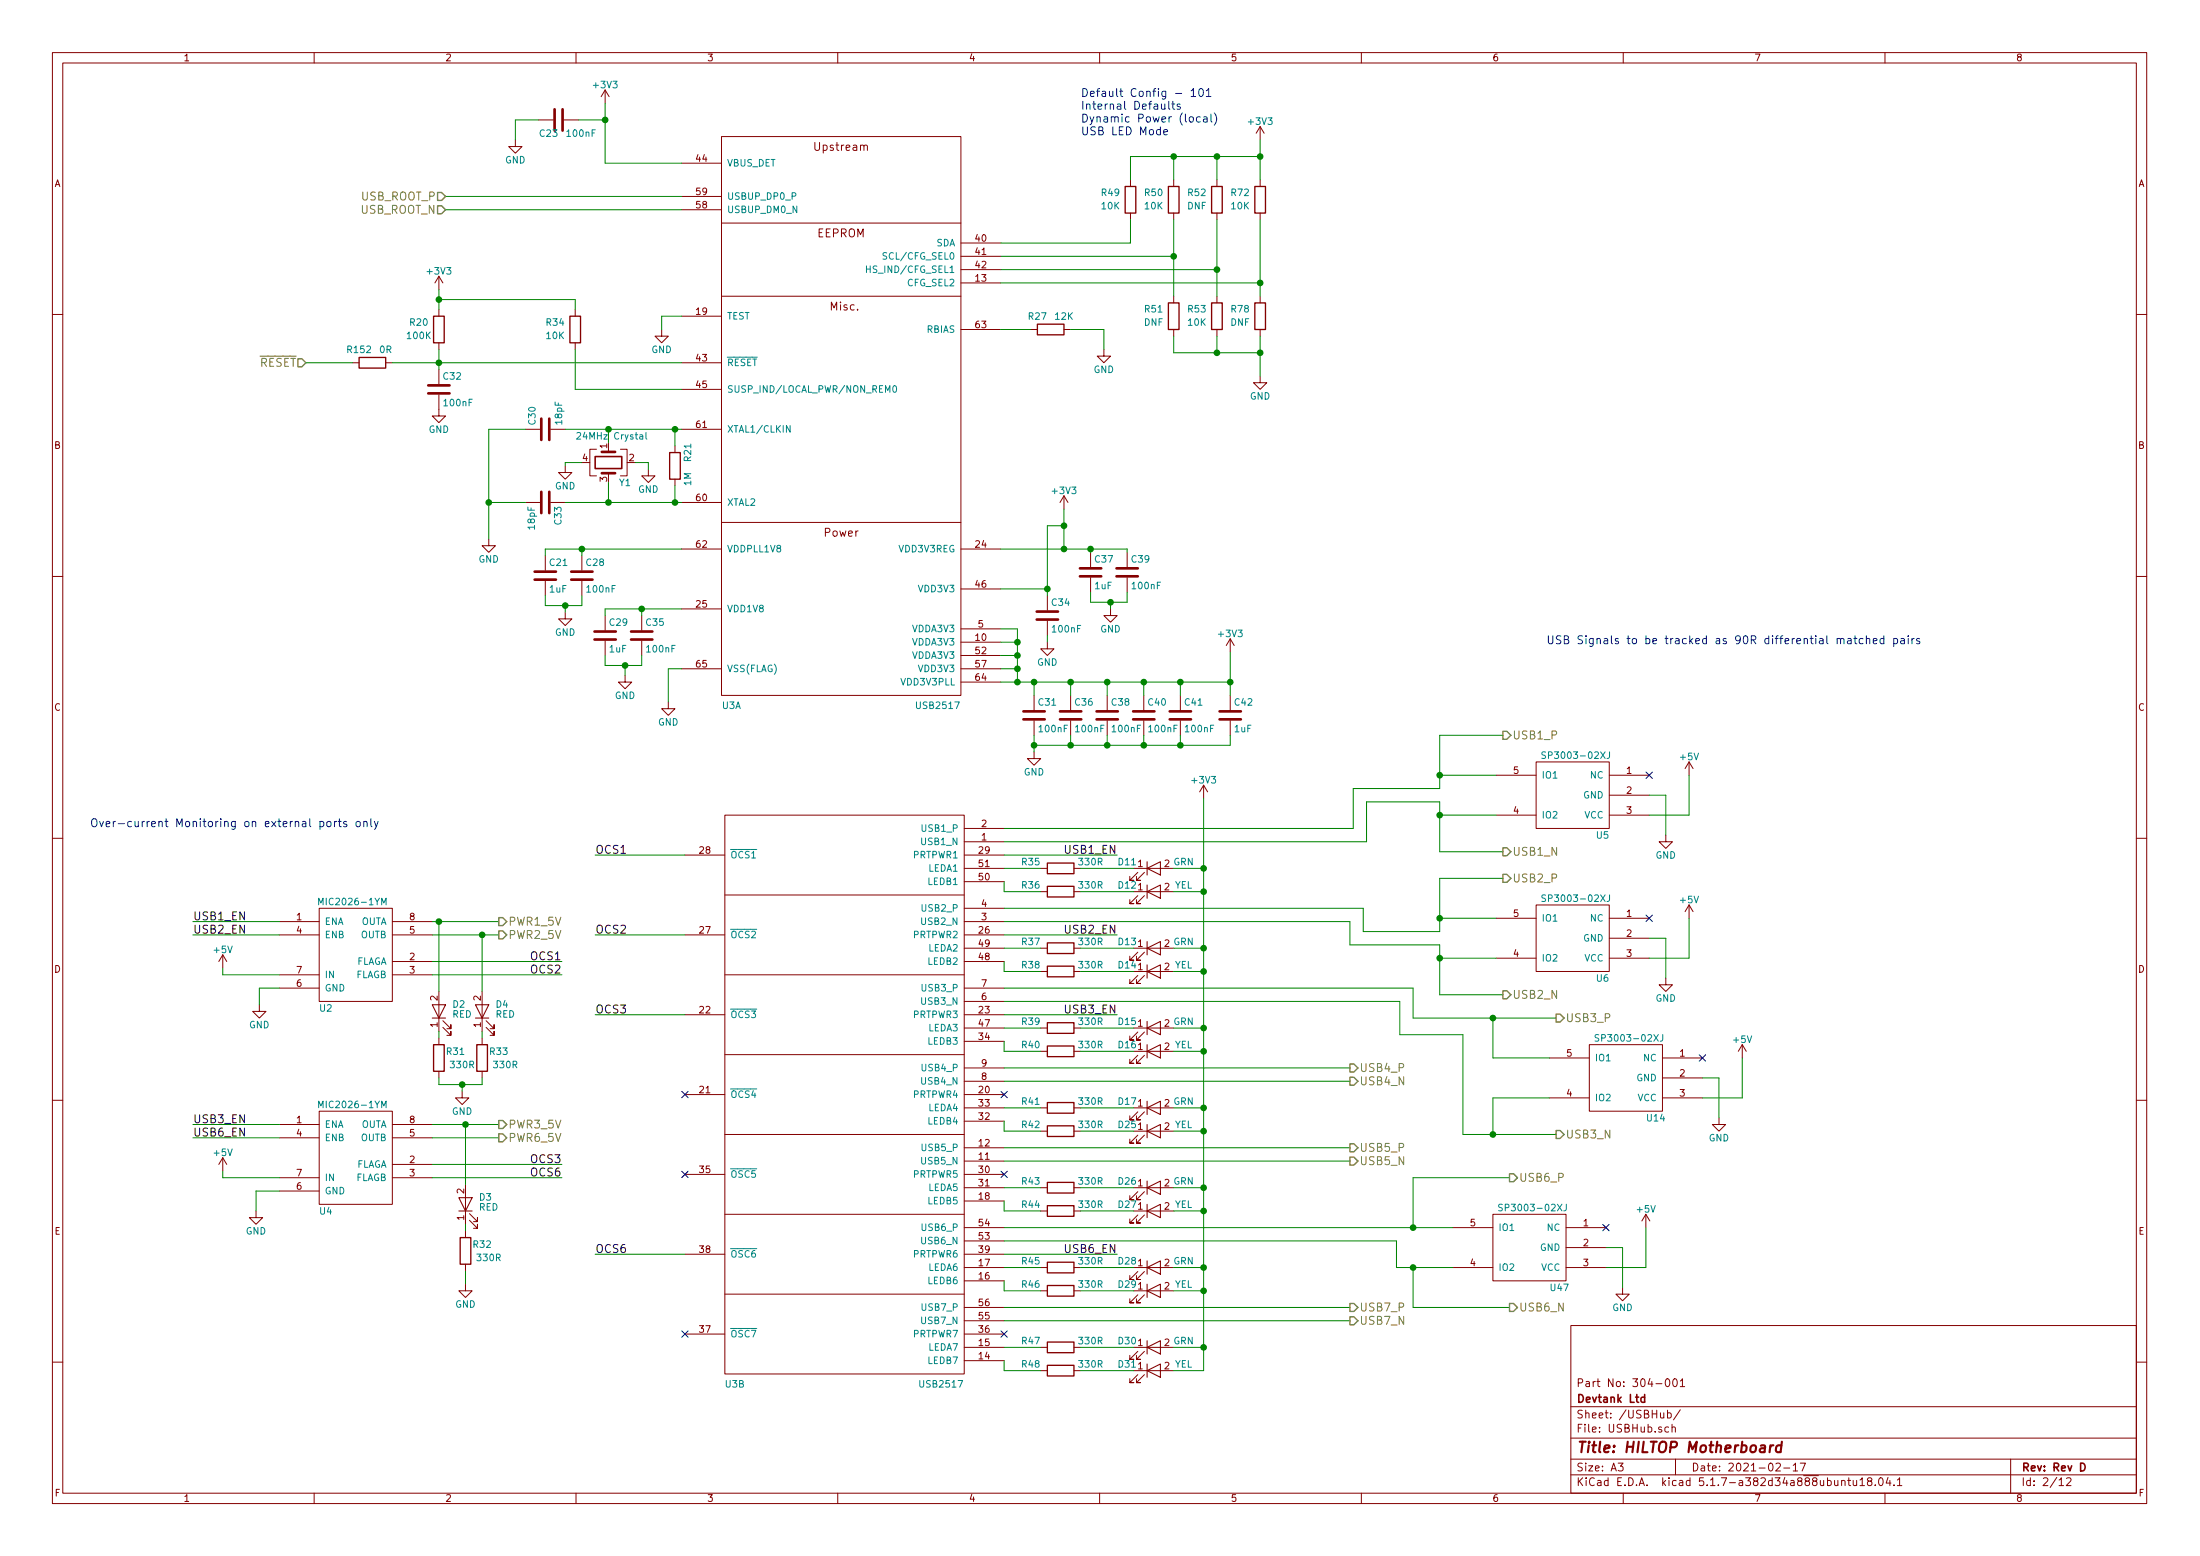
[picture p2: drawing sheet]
<svg xmlns="http://www.w3.org/2000/svg" width="420mm" height="297mm" viewBox="0 0 420 297" stroke-linecap="round" stroke-linejoin="round" font-family="sans-serif">
<g fill="none" stroke="#840000" stroke-width=".19">
<path d="M10 10h400v277h-400zM12 12h396v273.1h-396zM60 10v2M110 10v2M115.6 17.2l-.8 1.3M115.6 17.2v2.5M115.6 17.2l.7 1.3M160 10v2M210 10v2M260 10v2M310 10v2M360 10v2"/>
<path d="M98.4 26.7v1.3h1.3l-1.3 1.2-1.2-1.2h1.2M102.9 22.9h2.8M107.7 22.9h2.8M130.2 31.2h7.6M130.2 37.5h7.6M137.8 26.1h45.7v106.7h-45.7zM165 27.9a.36 .36 0 0 1 .3-.2 .36 .36 0 0 1 .4 .2v.8M215.9 34.3v1.3M224.2 34.3v1.3M232.4 34.3v1.3M240.7 24.2l-.8 1.2M240.7 24.2v2.5"/>
<path d="M240.7 34.3v1.3M240.7 24.2l.7 1.2M83.8 52.7v2.6M83.8 59.1v1.3M83.8 52.7l-.7 1.3M83.8 52.7l.8 1.3M109.9 59.1v1.3M130.2 40h7.6M137.8 56.6h45.7M137.8 42.6h45.7M183.5 54h7.6M183.5 46.4h7.6"/>
<path d="M183.5 48.9h7.6M183.5 51.5h7.6M215.9 40.7v1.2M224.2 40.7v1.2M224.2 56.6v1.2M232.4 40.7v1.2M232.4 56.6v1.2M240.7 40.7v1.2M240.7 56.6v1.2M10 60h2M67.3 69.3h1.3M73.7 69.3h1.2"/>
<path d="M83.8 75.3v4.1h1.3l-1.3 1.3-1.3-1.3h1.3M83.8 65.4v1.3M83.8 70.5v2.8M109.9 65.4v1.3M126.4 62.9v1.3h1.2l-1.2 1.2-1.3-1.2h1.3M130.2 60.4h7.6M130.2 69.3h7.6M130.2 74.3h7.6M183.5 62.9h7.6M196.8 62.9h1.3M203.2 62.9h1.3M210.8 66.7v1.3h1.3l-1.3 1.3-1.3-1.3h1.3"/>
<path d="M224.2 62.9v1.3M232.4 62.9v1.3M240.7 71.8v1.3h1.2l-1.2 1.2-1.3-1.2h1.3M240.7 62.9v1.3M408 60h2M100.3 95.9h2.8M100.3 82h2.8M105.2 95.9h2.7M105.2 82h2.7M107.9 88.9v1.3h1.3l-1.3 1.3-1.2-1.3h1.2M113.9 85.8h-1.3v5h1.3M116.2 85.8v.5"/>
<path d="M116.2 90.3v.5M118.5 85.8h1.3v5h-1.3M123.8 89.6v1.2h1.3l-1.3 1.3-1.2-1.3h1.2M128.9 85.1v1.3M128.9 91.5v1.2M130.2 95.9h7.6M130.2 82h7.6M137.8 99.7h45.7M203.2 94.7l-.8 1.2M203.2 94.7v2.5M203.2 94.7l.8 1.2M10 110h2"/>
<path d="M93.3 102.9v1.3h1.3l-1.3 1.2-1.2-1.2h1.2M104.1 106.1v2.8M104.1 110.9v2.8M107.9 116.9v1.2h1.3l-1.3 1.3-1.2-1.3h1.2M111.1 106.1v2.8M111.1 110.9v2.8M115.6 117.5v2.8M122.6 117.5v2.8M130.2 104.8h7.6M130.2 116.2h7.6M183.5 104.8h7.6M183.5 112.4h7.6"/>
<path d="M200 113.7v2.8M200 118.5v2.8M208.3 105.4v2.8M208.3 110.3v2.8M212.1 116.2v1.3h1.3l-1.3 1.3-1.3-1.3h1.3M215.3 105.4v2.8M215.3 110.3v2.8M408 110h2M115.6 122.3v2.8M119.4 128.9v1.3h1.2l-1.2 1.3-1.3-1.3h1.3M122.6 122.3v2.8M127.6 134v1.3h1.3l-1.3 1.3-1.2-1.3h1.2"/>
<path d="M130.2 127.7h7.6M183.5 122.6h7.6M183.5 120.1h7.6M183.5 125.1h7.6M183.5 127.7h7.6M183.5 130.2h7.6M197.5 132.8v2.7M197.5 137.6v2.8M200 122.6v1.3h1.3l-1.3 1.2-1.2-1.2h1.2M204.5 132.8v2.7M204.5 137.6v2.8M211.5 132.8v2.7"/>
<path d="M211.5 137.6v2.8M218.4 132.8v2.7M218.4 137.6v2.8M225.4 132.8v2.7M225.4 137.6v2.8M234.9 122v2.5M234.9 132.8v2.7M234.9 137.6v2.8M234.9 122l-.7 1.2M234.9 122l.8 1.2M138.4 155.6h45.7v106.7h-45.7zM184.1 158.2h7.7"/>
<path d="M197.5 143.5v1.3h1.3l-1.3 1.3-1.3-1.3h1.3M229.9 149.9l-.8 1.3M229.9 149.9v2.5M229.9 149.9l.7 1.3M285.7 148h7.7M285.7 155.6h7.7M293.4 145.5h13.9v12.7h-13.9zM307.3 148h7.7M307.3 151.8h7.7M307.3 155.6h7.7M318.1 159.4v1.3h1.3l-1.3 1.3-1.2-1.3h1.2M322.6 145.5l-.8 1.2"/>
<path d="M322.6 145.5v2.5M322.6 145.5l.7 1.2M10 160h2M53.3 175.9h7.7M53.3 178.5h7.7M61 173.4h13.9v17.8h-13.9zM74.9 175.9h7.6M74.9 178.5h7.6M130.8 178.5h7.6M130.8 163.2h7.6M138.4 170.9h45.7M184.1 165.8h7.7"/>
<path d="M184.1 175.9h7.7M184.1 178.5h7.7M184.1 160.7h7.7M184.1 163.2h7.7M184.1 173.4h7.7M184.1 168.3h7.7M198.8 170.2h1.2M198.8 165.8h1.2M205.1 170.2h1.3M205.1 165.8h1.3M216.5 170.2h7.7M216.5 165.8h7.7"/>
<path d="M217.3 171l-1.5 1.5h.7h-.7v-.8M217.3 166.5l-1.5 1.6h.7h-.7v-.8M218.6 171l-1.6 1.5h.8h-.8v-.8M218.6 166.5l-1.6 1.6h.8h-.8v-.8M285.7 175.3h7.7M293.4 172.8h13.9v12.7h-13.9zM307.3 175.3h7.7M307.3 179.1h7.7M322.6 172.8v2.5M322.6 172.8l-.8 1.2M322.6 172.8l.7 1.2M408 160h2"/>
<path d="M42.5 182.3v2.5M42.5 182.3l-.7 1.3M42.5 182.3l.8 1.3M49.5 191.8v1.3h1.3l-1.3 1.2-1.2-1.2h1.2M53.3 186.1h7.7M53.3 188.6h7.7M74.9 183.6h7.6M74.9 186.1h7.6M83.8 189.3v7.6M83.8 198.2v1.2M84.6 196.1l1.5 1.5v-.7v.7h-.8M84.6 194.9l1.5 1.5v-.8v.8h-.8"/>
<path d="M92.1 189.3v7.6M92.1 198.2v1.2M92.8 196.1l1.6 1.5v-.7v.7h-.8M92.8 194.9l1.6 1.5v-.8v.8h-.8M130.8 193.7h7.6M138.4 186.1h45.7M184.1 181h7.7M184.1 183.6h7.7M184.1 188.6h7.7M184.1 196.3h7.7M184.1 193.7h7.7M184.1 198.8h7.7"/>
<path d="M184.1 191.2h7.7M198.8 181h1.2M198.8 196.3h1.2M198.8 185.5h1.2M205.1 181h1.3M205.1 196.3h1.3M205.1 185.5h1.3M216.5 181h7.7M216.5 196.3h7.7M216.5 185.5h7.7M217.3 197l-1.5 1.5h.7h-.7v-.7M217.3 186.2l-1.5 1.5h.7h-.7v-.7"/>
<path d="M217.3 181.8l-1.5 1.5h.7h-.7v-.8M218.6 197l-1.6 1.5h.8h-.8v-.7M218.6 186.2l-1.6 1.5h.8h-.8v-.7M218.6 181.8l-1.6 1.5h.8h-.8v-.8M285.7 182.9h7.7M303.5 199.4h14v12.7h-14zM307.3 182.9h7.7M318.1 186.7v1.3h1.3l-1.3 1.3-1.2-1.3h1.2M332.7 199.4l-.7 1.3M332.7 199.4v2.6M332.7 199.4l.8 1.3M10 210h2"/>
<path d="M53.3 214.7h7.7M53.3 217.2h7.7M61 212.1h13.9v17.8h-13.9zM74.9 214.7h7.6M74.9 217.2h7.6M83.8 204.5v1.3M88.3 208.3v1.3h1.2l-1.2 1.3-1.3-1.3h1.3M92.1 204.5v1.3M130.8 209h7.6M138.4 216.6h45.7M138.4 201.3h45.7M184.1 211.5h7.7"/>
<path d="M184.1 219.1h7.7M184.1 209h7.7M184.1 214h7.7M184.1 206.4h7.7M184.1 203.9h7.7M198.8 215.9h1.2M198.8 211.5h1.2M198.8 200.7h1.2M205.1 215.9h1.3M205.1 211.5h1.3M205.1 200.7h1.3M216.5 215.9h7.7"/>
<path d="M216.5 211.5h7.7M216.5 200.7h7.7M217.3 216.7l-1.5 1.5h.7h-.7v-.7M217.3 212.3l-1.5 1.5h.7h-.7v-.8M217.3 201.5l-1.5 1.5h.7h-.7v-.8M218.6 216.7l-1.6 1.5h.8h-.8v-.7M218.6 212.3l-1.6 1.5h.8h-.8v-.8M218.6 201.5l-1.6 1.5h.8h-.8v-.8M295.9 202h7.6M295.9 209.6h7.6M317.5 202h7.6M317.5 205.8h7.6"/>
<path d="M317.5 209.6h7.6M328.3 213.4v1.3h1.3l-1.3 1.2-1.3-1.2h1.3M408 210h2M42.5 221l-.7 1.3M42.5 221v2.6M42.5 221l.8 1.3M48.9 231.2v1.2h1.3l-1.3 1.3-1.3-1.3h1.3M53.3 224.8h7.7M53.3 227.4h7.7M74.9 222.3h7.6M74.9 224.8h7.6M88.9 226.1v7.6"/>
<path d="M88.9 235v1.3M89.7 233l1.5 1.5v-.8v.8h-.8M89.7 231.7l1.5 1.5v-.8v.8h-.8M130.8 224.2h7.6M130.8 239.4h7.6M138.4 231.8h45.7M184.1 234.4h7.7M184.1 226.7h7.7M184.1 221.7h7.7M184.1 229.3h7.7M184.1 224.2h7.7M184.1 239.4h7.7"/>
<path d="M184.1 236.9h7.7M198.8 231.2h1.2M198.8 226.7h1.2M205.1 231.2h1.3M205.1 226.7h1.3M216.5 231.2h7.7M216.5 226.7h7.7M217.3 231.9l-1.5 1.6h.7h-.7v-.8M217.3 227.5l-1.5 1.5h.7h-.7v-.7M218.6 231.9l-1.6 1.6h.8h-.8v-.8M218.6 227.5l-1.6 1.5h.8h-.8v-.7M277.5 234.4h7.6"/>
<path d="M285.1 231.8h14v12.7h-14zM299.1 234.4h7.6M299.1 238.2h7.6M314.3 231.8l-.7 1.3M314.3 231.8v2.6M314.3 231.8l.8 1.3M88.9 245.1v1.3h1.3l-1.3 1.3-1.3-1.3h1.3M88.9 241.3v1.3M130.8 254.7h7.6M138.4 247.1h45.7M184.1 242h7.7M184.1 257.2h7.7"/>
<path d="M184.1 259.8h7.7M184.1 244.5h7.7M184.1 254.7h7.7M184.1 252.1h7.7M184.1 249.6h7.7M198.8 242h1.2M198.8 257.2h1.2M198.8 246.4h1.2M205.1 242h1.3M205.1 257.2h1.3M205.1 246.4h1.3M216.5 242h7.7"/>
<path d="M216.5 257.2h7.7M216.5 246.4h7.7M217.3 258l-1.5 1.5h.7h-.7v-.8M217.3 247.2l-1.5 1.5h.7h-.7v-.8M217.3 242.7l-1.5 1.6h.7h-.7v-.8M218.6 258l-1.6 1.5h.8h-.8v-.8M218.6 247.2l-1.6 1.5h.8h-.8v-.8M218.6 242.7l-1.6 1.6h.8h-.8v-.8M277.5 242h7.6M299.1 242h7.6M300 253h108v32.1h-108zM309.9 245.8v1.3h1.2l-1.2 1.2-1.3-1.2h1.3"/>
<path d="M10 260h2M198.8 261.7h1.2M205.1 261.7h1.3M216.5 261.7h7.7M217.3 262.4l-1.5 1.5h.7h-.7v-.7M218.6 262.4l-1.6 1.5h.8h-.8v-.7M300 278.5h108M300 274.5h108M300 268.5h108M309 279.3h1l-.5 .6 .4 .1v.7l-.2 .1-.7-.1M316.3 264.1h1.1M317.1 269.7l.1 .9 .4 .1 .2-.1"/>
<path d="M317.8 269.7v1M318.3 263.3l.1-.1a.8 .8 0 0 1 .5 .8 .8 .8 0 0 1-.5 .7 .97 .97 0 0 1-.1-1.4zM318.5 269.8l.4-.1 .3 .3-.2 .6h-.5M318.5 269.2v1.5M318.7 272.5l-.4-.1-.3 .3v.6l.3 .1 .4-.1M319.3 272.5l.2-.1 .4 .1 .1 .9M319.3 271.9v1.5M319.6 263.4l.2-.2a.81 .81 0 0 1 .6 .6 .81 .81 0 0 1-.3 .8l-.1 .1a.79 .79 0 0 1-.4-1.3zM320 278.5v3M320.9 263.6l.4-.4v1.5M320.9 269.1l-1.3 2M320.9 264.7h.8"/>
<path d="M339.2 279.5l.6-.2 .2 .4-.9 1.1h.9M342.5 279.7l.4-.4v1.5M343.8 279.3h1l-.6 1.5M384 278.5v6.6M408 260h2M60 285.1v1.9M110 285.1v1.9M160 285.1v1.9M210 285.1v1.9M260 285.1v1.9M300 281.5h108M310 285.1v1.9"/>
<path d="M340.7 280.2h1.1M342.5 280.8h.8M351.7 282.7h.1a.37 .37 0 0 1 .6 .1v.8M351.7 282.6v1M352.9 282.6h.5M353.1 282.1v1.3l.3 .2M353.9 282.6v.8a.39 .39 0 0 0 .7 .1M354.6 282.6v1M355.2 282.5l.5-.4v1.5M355.2 283.6h.9M356.9 282.7l-.3-.2 .1-.2 .2-.2 .5 .1 .1 .2-.1 .2-.5 .1-.3 .3 .1 .5 .2 .1h.3l.3-.3v-.3l-.3-.3M358.1 283.5v.1"/>
<path d="M358.9 282.3l.2-.2a.81 .81 0 0 1 .6 .6 .81 .81 0 0 1-.3 .8l-.1 .1a.79 .79 0 0 1-.4-1.3zM360 285.1v1.9M360.6 282l-.4 1.1h.9M360.9 282.6v1M361.7 283.5v.1M362.4 282.5l.4-.4v1.5M362.4 283.6h.8M393.2 282.5l.5-.4v1.5M393.2 283.6h.9M394.7 282.3l.5-.2 .3 .4-.9 1.1h.9"/>
</g>
<path d="M113.7 87.2h5v2.2h-5zM314.1 266.8l-.4-.1-.3 .3 .1 .6h.6M314.1 266.2v1.5M397.4 279.3a.76 .76 0 0 1 .8 .8 .76 .76 0 0 1-.8 .7z" fill="none" stroke="#840000" stroke-width=".3"/>
<path d="M338.1 275.9l-.2 1.3M338.7 275.9l-.4 .1-.2 .3M340.2 276a.68 .68 0 0 0-1 .3l-.1 .5 .2 .3 .2 .1 .6-.1M340.3 275.2l-.2 2" fill="none" stroke="#840000" stroke-width=".41"/>
<g fill="none" stroke="#840000" stroke-width=".2">
<path d="M219.1 170.2l2.5-1.3v2.6zM219.1 165.8l2.5-1.3v2.5zM219.1 164.5v2.5M219.1 168.9v2.6M219.1 179.7v2.6M82.5 191.8h2.6l-1.3 2.5zM82.5 194.3h2.6M90.8 191.8h2.5l-1.2 2.5zM90.8 194.3h2.5M219.1 196.3l2.5-1.3v2.5zM219.1 185.5l2.5-1.3v2.5zM219.1 181l2.5-1.3v2.6z"/>
<path d="M219.1 184.2v2.5M219.1 195v2.5M219.1 199.4v2.6M219.1 215.9l2.5-1.2v2.5zM219.1 211.5l2.5-1.3v2.6zM219.1 200.7l2.5-1.3v2.6zM219.1 210.2v2.6M219.1 214.7v2.5M87.6 228.6h2.6l-1.3 2.6zM87.6 231.2h2.6M219.1 231.2l2.5-1.3v2.5zM219.1 226.7l2.5-1.2v2.5z"/>
<path d="M219.1 225.5v2.5M219.1 229.9v2.5M219.1 257.2l2.5-1.3v2.6zM219.1 246.4l2.5-1.3v2.6zM219.1 242l2.5-1.3v2.5zM219.1 240.7v2.5M219.1 245.1v2.6M219.1 255.9v2.6M219.1 261.7l2.5-1.3v2.5zM219.1 260.4v2.5"/>
</g>
<g fill="none" stroke="#840000" stroke-width=".25">
<path d="M214.9 35.6h2v5.1h-2zM223.1 35.6h2.1v5.1h-2.1zM231.4 35.6h2v5.1h-2zM239.6 35.6h2.1v5.1h-2.1zM223.1 57.8h2.1v5.1h-2.1zM231.4 57.8h2v5.1h-2zM239.6 57.8h2.1v5.1h-2.1zM68.6 68.2h5.1v2.1h-5.1zM82.8 60.4h2v5h-2zM108.8 60.4h2.1v5h-2.1zM198.1 61.9h5.1v2h-5.1zM127.9 86.4h2v5.1h-2z"/>
<path d="M200 169.2h5.1v2h-5.1zM200 164.8h5.1v2h-5.1zM200 180h5.1v2h-5.1zM82.8 199.4h2v5.1h-2zM91.1 199.4h2v5.1h-2zM200 199.7h5.1v2h-5.1zM200 195.2h5.1v2.1h-5.1zM200 184.4h5.1v2.1h-5.1zM200 214.9h5.1v2.1h-5.1zM200 210.5h5.1v2h-5.1zM87.9 236.3h2v5h-2zM200 230.2h5.1v2h-5.1z"/>
<path d="M200 225.7h5.1v2h-5.1zM200 256.2h5.1v2h-5.1zM200 245.4h5.1v2h-5.1zM200 241h5.1v2h-5.1zM200 260.6h5.1v2.1h-5.1z"/>
</g>
<g fill="none" stroke="#008484" stroke-width=".19">
<path d="M165.5 50.8v1.2M165.5 51.4h.7M169.3 48.3l-.4-.1-.2 .1v.5l.6 .2v.3l-.2 .2-.5-.1M169.1 74.9v-1.3l.4 .9 .5-.9v1.3M170.7 73.7l.1-.1a.69 .69 0 0 1 .4 .7 .69 .69 0 0 1-.4 .6 .83 .83 0 0 1-.1-1.2zM110.2 82.7l.5-.1 .2 .3-.8 .9h.8M123.4 82.6v1.1l.1 .1M150.9 81.2v1.3l-.7-1.3v1.3M295.2 143.6l-.5-.1-.2 .1 .1 .5 .5 .2 .1 .3-.3 .2-.4-.1M307.4 143.5l-.1 1.1-.4 .2M60.9 172.7v-1.2l.4 .9 .4-.9v1.2M72.9 172.7v-1.2l.4 .9 .4-.9v1.2"/>
<path d="M295.2 170.9l-.5-.1-.2 .2 .1 .4 .5 .2 .1 .3-.3 .2-.4-.1M307.4 170.8l-.1 1.1-.4 .2M305.3 197.6l-.4-.1-.2 .1v.5l.6 .2v.2l-.2 .3-.5-.1M317.6 197.5l-.1 1.1-.4 .2M60.9 211.5v-1.3l.4 .9 .4-.9v1.3M72.9 211.5v-1.3l.4 .9 .4-.9v1.3M286.9 230l-.5-.1-.1 .1v.4l.6 .3v.2l-.2 .3-.5-.1M299.1 229.9v1.1l-.4 .2"/>
</g>
<g fill="none" stroke="#840000" stroke-width=".51">
<path d="M105.9 20.9v4M107.4 20.9v4M81.8 75.1h4.1M81.8 73.6h4.1M103.4 79.9v4.1M104.9 79.9v4.1M103.4 93.9v4.1M104.9 93.9v4.1M114.9 86.3h2.6M114.9 90.3h2.6M102.1 110.7h4.1M102.1 109.1h4.1"/>
<path d="M109.1 110.7h4.1M109.1 109.1h4.1M198 118.3h4.1M198 116.7h4.1M206.2 110h4.1M206.2 108.5h4.1M213.2 110h4.1M213.2 108.5h4.1M113.5 122.1h4.1M113.5 120.6h4.1M120.5 122.1h4.1M120.5 120.6h4.1"/>
<path d="M195.5 137.3h4M195.5 135.8h4M202.4 137.3h4.1M202.4 135.8h4.1M209.4 137.3h4.1M209.4 135.8h4.1M216.4 137.3h4.1M216.4 135.8h4.1M223.4 137.3h4.1M223.4 135.8h4.1M232.9 137.3h4.1M232.9 135.8h4.1"/>
</g>
<g fill="none" stroke="#008400" stroke-width=".19">
<path d="M115.6 19.7v11.5h14.6M85.1 37.5h45.1M102.9 22.9h-4.5v3.8M110.5 22.9h5.1M224.2 29.9v4.4M232.4 29.9v4.4M240.7 29.9h-24.8v4.4M240.7 26.7v7.6M83.8 55.3v3.8M83.8 57.2h26.1v1.9M85.1 40h45.1M191.1 54h49.6"/>
<path d="M191.1 51.5h41.3M191.1 48.9h33.1M215.9 41.9v4.5h-24.8M224.2 41.9v14.7M232.4 41.9v14.7M240.7 41.9v14.7M58.4 69.3h8.9M74.9 69.3h55.3M83.8 66.7v3.8M109.9 66.7v7.6h20.3M130.2 60.4h-3.8v2.5M191.1 62.9h5.7"/>
<path d="M204.5 62.9h6.3v3.8M224.2 64.2v3.1h16.5M232.4 64.2v3.1M240.7 64.2v7.6M93.3 95.9h7M100.3 82h-7v20.9M107.9 95.9h22.3M107.9 82h22.3M111.1 88.3h-3.2v.6M116.2 82v2.5M116.2 92.1v3.8M121.3 88.3h2.5v1.3"/>
<path d="M128.9 82v3.1M128.9 92.7v3.2M203.2 97.2v7.6M104.1 113.7v1.9h7v-1.9M107.9 115.6v1.3M111.1 104.8v1.3M122.6 116.2v1.3M130.2 104.8h-26.1v1.3M130.2 116.2h-14.6v1.3M191.1 104.8h24.2v.6M191.1 112.4h8.9M203.2 100.4h-3.2v13.3"/>
<path d="M208.3 113.1v1.9h7v-1.9M208.3 104.8v.6M212.1 115v1.2M115.6 125.1v1.9h7v-1.9M119.4 127v1.9M130.2 127.7h-2.6v6.3M191.1 130.2h43.8M191.1 120.1h3.2v10.1M191.1 125.1h3.2M191.1 127.7h3.2M191.1 122.6h3.2M197.5 130.2v2.6"/>
<path d="M200 121.3v1.3M204.5 130.2v2.6M211.5 130.2v2.6M218.4 130.2v2.6M225.4 130.2v2.6M234.9 124.5v8.3M197.5 140.4v3.1M204.5 140.4v1.9M211.5 140.4v1.9M218.4 140.4v1.9M225.4 140.4v1.9M229.9 152.4v109.3h-5.7"/>
<path d="M234.9 140.4v1.9h-37.4M275 148h10.7M275 155.6h10.7M287 140.4h-12v10.1h-16.6v7.7h-66.6M315 151.8h3.1v7.6M322.6 148v7.6h-7.6M36.8 178.5h16.5M36.8 175.9h16.5M82.5 178.5h12.7M82.5 175.9h12.7M83.8 175.9v13.4M92.1 178.5v10.8"/>
<path d="M113.7 178.5h17.1M113.7 163.2h17.1M191.8 160.7h69.2v-7.6h14v9.5h12M191.8 175.9h66v4.5h17.2v9.5h12M191.8 168.3v1.9h7M191.8 178.5h21.6M191.8 163.2h21.6M191.8 165.8h7M206.4 170.2h10.1M206.4 165.8h10.1M224.2 170.2h5.7M224.2 165.8h5.7"/>
<path d="M275 175.3h10.7M287 167.7h-12v10.1h-14.7v-4.4h-68.5M315 179.1h3.1v7.6M322.6 175.3v7.6h-7.6M42.5 184.8v1.3h10.8M53.3 188.6h-3.8v3.2M82.5 186.1h24.8M82.5 183.6h24.8M83.8 196.9v1.3M92.1 196.9v1.3M113.7 193.7h17.1M191.8 191.2h75.5v6.3h12.1v19.1h17.8"/>
<path d="M191.8 188.6h78.1v5.7h27.3M191.8 198.8v1.9h7M191.8 196.3h7M191.8 183.6v1.9h7M191.8 181h7M191.8 193.7h21.6M206.4 196.3h10.1M206.4 185.5h10.1M206.4 181h10.1M224.2 196.3h5.7M224.2 185.5h5.7M224.2 181h5.7"/>
<path d="M275 182.9h10.7M285.1 194.3v7.7h10.8M36.8 214.7h16.5M36.8 217.2h16.5M82.5 214.7h12.7M82.5 217.2h12.7M83.8 205.8v1.2h8.3v-1.2M88.3 207v1.3M88.9 214.7v11.4M191.8 214v1.9h7M191.8 211.5h7M191.8 203.9h66"/>
<path d="M191.8 206.4h66M191.8 219.1h66M206.4 200.7h10.1M206.4 215.9h10.1M206.4 211.5h10.1M224.2 200.7h5.7M224.2 215.9h5.7M224.2 211.5h5.7M295.9 209.6h-10.8v7M325.1 205.8h3.2v7.6M332.7 202v7.6h-7.6M42.5 223.6v1.2h10.8"/>
<path d="M53.3 227.4h-4.4v3.8M82.5 224.8h24.8M82.5 222.3h24.8M88.9 233.7v1.3M113.7 239.4h17.1M191.8 229.3v1.9h7M191.8 226.7h7M191.8 236.9h74.9v5.1h10.8M191.8 239.4h21.6M191.8 234.4h85.7M191.8 221.7h66M206.4 231.2h10.1"/>
<path d="M206.4 226.7h10.1M224.2 231.2h5.7M224.2 226.7h5.7M288.3 224.8h-18.4v9.6M306.7 238.2h3.2v7.6M314.3 234.4v7.6h-7.6M88.9 242.6v2.5M191.8 259.8v1.9h7M191.8 244.5v1.9h7M191.8 257.2h7M191.8 242h7M191.8 249.6h66"/>
<path d="M191.8 252.1h66M206.4 257.2h10.1M206.4 246.4h10.1M206.4 242h10.1M224.2 257.2h5.7M224.2 246.4h5.7M224.2 242h5.7M269.9 242v7.6h18.4M206.4 261.7h10.1"/>
</g>
<g fill="none" stroke="#848400" stroke-width=".25">
<path d="M83.6 39.3h.7l.8 .7-.8 .8h-.7zM83.6 36.7h.7l.8 .8-.8 .8h-.7zM56.9 68.5h.8l.7 .8-.7 .7h-.8zM287 139.6h.8l.7 .8-.7 .7h-.8zM95.2 177.7h.8l.8 .8-.8 .7h-.8zM95.2 175.2h.8l.8 .7-.8 .8h-.8zM287 161.8h.8l.7 .8-.7 .8h-.8zM287 166.9h.8l.7 .8-.7 .7h-.8zM287 189.1h.8l.7 .8-.7 .8h-.8zM297.2 193.6h.7l.8 .7-.8 .8h-.7zM95.2 213.9h.8l.8 .8-.8 .7h-.8zM95.2 216.4h.8l.8 .8-.8 .8h-.8z"/>
<path d="M257.8 205.6h.8l.7 .8-.7 .8h-.8zM257.8 203.1h.8l.7 .8-.7 .7h-.8zM257.8 218.3h.8l.7 .8-.7 .8h-.8zM297.2 215.8h.7l.8 .8-.8 .7h-.7zM257.8 220.9h.8l.7 .8-.7 .7h-.8zM288.3 224.1h.8l.7 .7-.7 .8h-.8zM257.8 251.4h.8l.7 .7-.7 .8h-.8zM257.8 248.8h.8l.7 .8-.7 .8h-.8zM288.3 248.8h.8l.7 .8-.7 .8h-.8z"/>
</g>
<g fill="none" stroke="#0000c2" stroke-width=".19">
<path d="M223.2 19.3v1.3l.2 .3M223.8 19.8h.6M224 19.3v1.3l.4 .3M224.5 17.8h1.2M225.4 19.9l-.4-.1-.2 .3 .1 .2 .5 .1v.4h-.6M227.5 17.3l.4-.4v1.5M227.5 18.4h.8M229.1 17l.2-.1a.81 .81 0 0 1 .5 .8 .81 .81 0 0 1-.5 .7l-.2-.1-.2-.5zM230.4 17.3l.4-.4v1.5M230.4 18.4h.9M222.2 25.2l.8-.1-.1-.3-.4-.1-.3 .2 .1 .8h.6M229.2 22.4l-.4-.1-.3 .3v.4l.2 .2h.5"/>
<path d="M229.9 22.4h.6v.9M230.5 22.6l-.5 .1-.2 .2 .1 .3 .1 .1 .5-.1M231.3 21.8v1.3l.2 .2M231.9 21.6a1.7 1.7 0 0 1 0 2.3M352.9 122h.6v.9M353.5 122.2l-.5 .1a.3 .3 0 0 0-.2 .3 .3 .3 0 0 0 .2 .3l.5-.1M354.1 121.9h.5M354.3 121.4v1.3v.1l.3 .1M355.8 122l-.5-.1-.2 .3v.4l.1 .2h.6M356.4 122h.1a.37 .37 0 0 1 .6 .1v.8M356.4 121.4v1.5M357.8 122.4l.7-.2-.1-.2-.4-.1-.2 .2v.7h.6"/>
<path d="M359.8 122l-.4-.1-.3 .3v.4l.1 .2h.6M359.8 121.4v1.5M361.7 122l.4-.1 .3 .3v.4l-.1 .2h-.6M361.7 121.9v1.5M363 122h.6l.1 .9M363.7 122.2l-.5 .1a.3 .3 0 0 0-.2 .3 .3 .3 0 0 0 .2 .3l.5-.1M364.4 121.4v.1M364.4 121.9v1M365.2 121.9v1M365.6 121.9l-.4 .3M366.6 122l-.4-.1-.2 .2 .1 .2 .5 .2v.3h-.6M61.1 156.9l.4-.1 .3 .3v.4l-.1 .2h-.6"/>
<path d="M62.5 156.9l.2-.1 .4 .1 .1 .6-.1 .2-.4 .1-.2-.1zM63.9 156.8v1M64.3 156.8l-.3 .1-.1 .2M64.6 156.8h.6M64.8 156.3v1.3l.4 .2M66.2 156.9a.37 .37 0 0 0-.6 .1l.1 .2 .6 .3-.3 .3-.4-.1M68.1 156.9l.2-.1 .4 .1 .1 .6-.1 .2-.4 .1-.2-.1zM69.5 156.9l.2-.1 .3 .1 .1 .9M69.5 156.8v1M70.8 156.3v1.3l.2 .2M71.5 156.8l.4 1M72.2 156.8l-.5 1.4-.2 .1"/>
</g>
<g fill="#008400" stroke="#008400" stroke-width=".25">
<circle cx="211.5" cy="130.2" r=".51"/>
<circle cx="285.1" cy="216.6" r=".51"/>
<circle cx="225.4" cy="130.2" r=".51"/>
<circle cx="218.4" cy="130.2" r=".51"/>
<circle cx="269.9" cy="234.4" r=".51"/>
<circle cx="285.1" cy="194.3" r=".51"/>
<circle cx="235" cy="130.2" r=".51"/>
<circle cx="128.9" cy="82" r=".51"/>
<circle cx="225.4" cy="142.3" r=".51"/>
<circle cx="218.4" cy="142.3" r=".51"/>
<circle cx="211.5" cy="142.3" r=".51"/>
<circle cx="204.5" cy="142.3" r=".51"/>
<circle cx="197.5" cy="142.3" r=".51"/>
<circle cx="229.9" cy="165.8" r=".51"/>
<circle cx="229.9" cy="170.2" r=".51"/>
<circle cx="229.9" cy="181" r=".51"/>
<circle cx="128.9" cy="95.9" r=".51"/>
<circle cx="229.9" cy="185.5" r=".51"/>
<circle cx="229.9" cy="257.2" r=".51"/>
<circle cx="229.9" cy="196.3" r=".51"/>
<circle cx="229.9" cy="200.7" r=".51"/>
<circle cx="229.9" cy="211.5" r=".51"/>
<circle cx="229.9" cy="215.9" r=".51"/>
<circle cx="229.9" cy="226.7" r=".51"/>
<circle cx="229.9" cy="231.2" r=".51"/>
<circle cx="269.9" cy="242" r=".51"/>
<circle cx="229.9" cy="242" r=".51"/>
<circle cx="229.9" cy="246.4" r=".51"/>
<circle cx="232.4" cy="29.9" r=".51"/>
<circle cx="194.3" cy="130.2" r=".51"/>
<circle cx="200" cy="112.4" r=".51"/>
<circle cx="203.2" cy="100.4" r=".51"/>
<circle cx="203.2" cy="104.8" r=".51"/>
<circle cx="208.3" cy="104.8" r=".51"/>
<circle cx="275" cy="175.3" r=".51"/>
<circle cx="275" cy="182.9" r=".51"/>
<circle cx="83.8" cy="57.2" r=".51"/>
<circle cx="212.1" cy="115" r=".51"/>
<circle cx="224.2" cy="29.9" r=".51"/>
<circle cx="116.2" cy="82" r=".51"/>
<circle cx="275" cy="155.6" r=".51"/>
<circle cx="240.7" cy="29.9" r=".51"/>
<circle cx="116.2" cy="95.9" r=".51"/>
<circle cx="232.4" cy="67.3" r=".51"/>
<circle cx="240.7" cy="67.3" r=".51"/>
<circle cx="224.2" cy="48.9" r=".51"/>
<circle cx="240.7" cy="54" r=".51"/>
<circle cx="232.4" cy="51.5" r=".51"/>
<circle cx="93.3" cy="95.9" r=".51"/>
<circle cx="119.4" cy="127" r=".51"/>
<circle cx="108" cy="115.6" r=".51"/>
<circle cx="122.6" cy="116.2" r=".51"/>
<circle cx="275" cy="148" r=".51"/>
<circle cx="204.5" cy="130.2" r=".51"/>
<circle cx="88.3" cy="207" r=".51"/>
<circle cx="83.8" cy="69.3" r=".51"/>
<circle cx="88.9" cy="214.7" r=".51"/>
<circle cx="197.5" cy="130.2" r=".51"/>
<circle cx="83.8" cy="175.9" r=".51"/>
<circle cx="92.1" cy="178.5" r=".51"/>
<circle cx="194.3" cy="122.6" r=".51"/>
<circle cx="194.3" cy="125.1" r=".51"/>
<circle cx="115.6" cy="22.9" r=".51"/>
<circle cx="194.3" cy="127.7" r=".51"/>
<circle cx="111.1" cy="104.8" r=".51"/>
</g>
<g fill="none" stroke="#000084" stroke-width=".19">
<path d="M314.4 147.4l1.2 1.2M315.6 147.4l-1.2 1.2M314.4 174.7l1.2 1.2M315.6 174.7l-1.2 1.2M130.2 208.3l1.2 1.3M131.4 208.3l-1.2 1.3M191.2 208.3l1.2 1.3M192.4 208.3l-1.2 1.3M324.5 201.4l1.2 1.2M325.7 201.4l-1.2 1.2M130.2 223.6l1.2 1.2M131.4 223.6l-1.2 1.2"/>
<path d="M191.2 223.6l1.2 1.2M192.4 223.6l-1.2 1.2M306.1 233.7l1.2 1.3M307.3 233.7l-1.2 1.3M130.2 254.1l1.2 1.2M131.4 254.1l-1.2 1.2M191.2 254.1l1.2 1.2M192.4 254.1l-1.2 1.2"/>
</g>
<text font-size="2.8" fill="#840000" x="301" y="277.3">Title: HILTOP Motherboard</text>
<g font-size="2.1" fill="#0000c2">
<text x="206.4" y="18.5">Default Config - 101</text>
<text x="206.4" y="20.9">Internal Defaults</text>
<text x="206.4" y="23.4">Dynamic Power (local)</text>
<text x="206.4" y="25.8">USB LED Mode</text>
<text x="295.3" y="123">USB Signals to be tracked as 90R differential matched pairs</text>
<text x="17.1" y="157.9">Over-current Monitoring on external ports only</text>
</g>
<g font-size="2.1" fill="#840000">
<text x="155.8" y="28.8">Upstream</text>
<text x="156.1" y="45.3">EEPROM</text>
<text x="158.6" y="59.3">Misc.</text>
<text x="157.5" y="102.4">Power</text>
<text x="301" y="267.8">Devtank Ltd</text>
<text x="301" y="264.8">Part No: 304-001</text>
<text x="301" y="273.5">File: USBHub.sch</text>
<text x="301" y="270.8">Sheet: /USBHub/</text>
<text x="301" y="280.9">Size: A3</text>
<text x="323" y="280.9">Date: 2021-02-17</text>
<text x="386" y="280.9">Rev: Rev D</text>
<text x="301" y="283.7">KiCad E.D.A. kicad 5.1.7-a382d34a888ubuntu18.04.1</text>
<text x="386" y="283.7">Id: 2/12</text>
</g>
<g font-size="2.1" fill="#848400">
<text x="68.8" y="40.8">USB_ROOT_N</text>
<text x="68.9" y="38.3">USB_ROOT_P</text>
<text x="49.6" y="70">RESET</text>
<text x="288.8" y="141.1">USB1_P</text>
<text x="288.8" y="163.4">USB1_N</text>
<text x="288.8" y="168.4">USB2_P</text>
<text x="97" y="179.2">PWR2_5V</text>
<text x="97" y="176.7">PWR1_5V</text>
<text x="288.8" y="190.7">USB2_N</text>
<text x="299" y="195.1">USB3_P</text>
<text x="259.6" y="207.2">USB4_N</text>
<text x="259.6" y="204.6">USB4_P</text>
<text x="97" y="215.4">PWR3_5V</text>
<text x="97" y="218">PWR6_5V</text>
<text x="259.6" y="219.9">USB5_P</text>
<text x="299" y="217.3">USB3_N</text>
<text x="259.6" y="222.4">USB5_N</text>
<text x="290.1" y="225.6">USB6_P</text>
<text x="259.6" y="250.4">USB7_P</text>
<text x="290.1" y="250.4">USB6_N</text>
<text x="259.6" y="252.9">USB7_N</text>
</g>
<g font-size="2.1">
<text x="113.7" y="163">OCS1</text>
<text x="203.6" y="163">USB1_EN</text>
<text x="36.8" y="175.7">USB1_EN</text>
<text x="36.8" y="178.2">USB2_EN</text>
<text x="113.7" y="178.2">OCS2</text>
<text x="203.6" y="178.2">USB2_EN</text>
<text x="101.5" y="183.3">OCS1</text>
<text x="101.5" y="185.8">OCS2</text>
<text x="113.7" y="193.5">OCS3</text>
<text x="203.6" y="193.5">USB3_EN</text>
<text x="36.8" y="214.4">USB3_EN</text>
<text x="36.8" y="217">USB6_EN</text>
<text x="101.5" y="224.6">OCS6</text>
<text x="101.5" y="222">OCS3</text>
<text x="113.7" y="239.2">OCS6</text>
<text x="203.6" y="239.2">USB6_EN</text>
</g>
<g font-size="1.8" fill="#840000">
<text x="35" y="11.7">1</text>
<text x="85" y="11.7">2</text>
<text x="135" y="11.7">3</text>
<text x="185" y="11.7">4</text>
<text x="235" y="11.7">5</text>
<text x="285" y="11.7">6</text>
<text x="335" y="11.7">7</text>
<text x="385" y="11.7">8</text>
<text x="10.4" y="35.7">A</text>
<text x="133" y="30.9">44</text>
<text x="408.4" y="35.7">A</text>
<text x="133" y="39.8">58</text>
<text x="133" y="37.2">59</text>
<text x="186.4" y="46.1">40</text>
<text x="186.4" y="53.8">13</text>
<text x="186.4" y="48.7">41</text>
<text x="186.4" y="51.2">42</text>
<text x="133" y="60.1">19</text>
<text x="186.4" y="62.6">63</text>
<text x="133" y="69">43</text>
<text x="133" y="74.1">45</text>
<text x="133" y="81.7">61</text>
<text x="10.4" y="85.7">B</text>
<text x="111.3" y="88">4</text>
<text x="116" y="85.6" transform="rotate(-90 116 85.6)">1</text>
<text x="120.2" y="88">2</text>
<text x="408.4" y="85.7">B</text>
<text x="116" y="92" transform="rotate(-90 116 92)">3</text>
<text x="133" y="95.7">60</text>
<text x="133" y="104.6">62</text>
<text x="186.4" y="104.6">24</text>
<text x="186.4" y="112.2">46</text>
<text x="133" y="116">25</text>
<text x="186.8" y="119.8">5</text>
<text x="186.4" y="122.3">10</text>
<text x="186.4" y="124.9">52</text>
<text x="133" y="127.4">65</text>
<text x="186.4" y="127.4">57</text>
<text x="186.4" y="130">64</text>
<text x="10.4" y="135.7">C</text>
<text x="408.4" y="135.7">C</text>
<text x="289.1" y="147.7">5</text>
<text x="310.7" y="147.7">1</text>
<text x="289.1" y="155.4">4</text>
<text x="310.7" y="151.5">2</text>
<text x="310.7" y="155.4">3</text>
<text x="187.5" y="160.4">1</text>
<text x="187.5" y="157.9">2</text>
<text x="133.7" y="163">28</text>
<text x="187" y="163">29</text>
<text x="187" y="165.5">51</text>
<text x="217.3" y="165.5">1</text>
<text x="187" y="168.1">50</text>
<text x="187.5" y="173.1">4</text>
<text x="217.3" y="170">1</text>
<text x="56.7" y="175.7">1</text>
<text x="56.7" y="178.2">4</text>
<text x="78.3" y="178.2">5</text>
<text x="78.3" y="175.7">8</text>
<text x="133.7" y="178.2">27</text>
<text x="187" y="178.2">26</text>
<text x="187.5" y="175.7">3</text>
<text x="289.1" y="175">5</text>
<text x="310.7" y="175">1</text>
<text x="310.7" y="178.9">2</text>
<text x="10.4" y="185.7">D</text>
<text x="56.7" y="185.8">7</text>
<text x="78.3" y="183.3">2</text>
<text x="78.3" y="185.8">3</text>
<text x="187" y="183.3">48</text>
<text x="187" y="180.8">49</text>
<text x="217.3" y="185.2">1</text>
<text x="217.3" y="180.8">1</text>
<text x="289.1" y="182.7">4</text>
<text x="310.7" y="182.7">3</text>
<text x="408.4" y="185.7">D</text>
<text x="56.7" y="188.4">6</text>
<text x="83.6" y="191" transform="rotate(-90 83.6 191)">2</text>
<text x="91.8" y="191" transform="rotate(-90 91.8 191)">2</text>
<text x="187.5" y="190.9">6</text>
<text x="187.5" y="188.4">7</text>
<text x="83.6" y="196.1" transform="rotate(-90 83.6 196.1)">1</text>
<text x="91.8" y="196.1" transform="rotate(-90 91.8 196.1)">1</text>
<text x="133.7" y="193.5">22</text>
<text x="187" y="193.5">23</text>
<text x="187" y="196">47</text>
<text x="217.3" y="196">1</text>
<text x="187" y="198.5">34</text>
<text x="187.5" y="203.6">9</text>
<text x="217.3" y="200.4">1</text>
<text x="299.2" y="201.7">5</text>
<text x="320.8" y="201.7">1</text>
<text x="133.7" y="208.7">21</text>
<text x="187" y="208.7">20</text>
<text x="187.5" y="206.2">8</text>
<text x="299.2" y="209.3">4</text>
<text x="320.8" y="205.5">2</text>
<text x="320.8" y="209.3">3</text>
<text x="56.7" y="214.4">1</text>
<text x="78.3" y="214.4">8</text>
<text x="187" y="213.8">32</text>
<text x="187" y="211.2">33</text>
<text x="217.3" y="215.7">1</text>
<text x="217.3" y="211.2">1</text>
<text x="56.7" y="217">4</text>
<text x="78.3" y="217">5</text>
<text x="187" y="221.4">11</text>
<text x="187" y="218.9">12</text>
<text x="56.7" y="227.1">6</text>
<text x="56.7" y="224.6">7</text>
<text x="78.3" y="222">2</text>
<text x="78.3" y="224.6">3</text>
<text x="88.6" y="227.8" transform="rotate(-90 88.6 227.8)">2</text>
<text x="133.7" y="223.9">35</text>
<text x="187" y="223.9">30</text>
<text x="187" y="226.5">31</text>
<text x="217.3" y="226.5">1</text>
<text x="88.6" y="232.9" transform="rotate(-90 88.6 232.9)">1</text>
<text x="187" y="229">18</text>
<text x="217.3" y="230.9">1</text>
<text x="10.4" y="235.7">E</text>
<text x="133.7" y="239.2">38</text>
<text x="187" y="239.2">39</text>
<text x="187" y="236.6">53</text>
<text x="187" y="234.1">54</text>
<text x="280.8" y="234.1">5</text>
<text x="302.4" y="234.1">1</text>
<text x="302.4" y="237.9">2</text>
<text x="408.4" y="235.7">E</text>
<text x="187" y="244.3">16</text>
<text x="187" y="241.7">17</text>
<text x="217.3" y="241.7">1</text>
<text x="280.8" y="241.7">4</text>
<text x="302.4" y="241.7">3</text>
<text x="187" y="251.9">55</text>
<text x="187" y="249.3">56</text>
<text x="217.3" y="246.2">1</text>
<text x="133.7" y="254.4">37</text>
<text x="187" y="257">15</text>
<text x="187" y="254.4">36</text>
<text x="217.3" y="257">1</text>
<text x="187" y="259.5">14</text>
<text x="217.3" y="261.4">1</text>
<text x="10.5" y="285.7">F</text>
<text x="35" y="286.7">1</text>
<text x="85" y="286.7">2</text>
<text x="135" y="286.7">3</text>
<text x="185" y="286.7">4</text>
<text x="235" y="286.7">5</text>
<text x="285" y="286.7">6</text>
<text x="335" y="286.7">7</text>
<text x="385" y="286.7">8</text>
<text x="408.5" y="285.7">F</text>
</g>
<g font-size="1.8" fill="#008484">
<text x="113.5" y="16.9">+3V3</text>
<text x="238.6" y="23.8">+3V3</text>
<text x="103.1" y="26.1">C23</text>
<text x="108.4" y="26.1">100nF</text>
<text x="96.5" y="31.2">GND</text>
<text x="138.8" y="31.8">VBUS_DET</text>
<text x="138.8" y="40.7">USBUP_DM0_N</text>
<text x="138.8" y="38.1">USBUP_DP0_P</text>
<text x="210.4" y="37.4">R49</text>
<text x="210.4" y="40">10K</text>
<text x="218.7" y="37.4">R50</text>
<text x="218.7" y="40">10K</text>
<text x="226.8" y="40">DNF</text>
<text x="226.9" y="37.4">R52</text>
<text x="235.2" y="37.4">R72</text>
<text x="235.2" y="40">10K</text>
<text x="178.8" y="47">SDA</text>
<text x="81.7" y="52.4">+3V3</text>
<text x="166.4" y="52.1">HS_IND/CFG_SEL1</text>
<text x="169.3" y="49.6">SCL/CFG_SEL0</text>
<text x="173.4" y="54.6">CFG_SEL2</text>
<text x="218.7" y="59.7">R51</text>
<text x="226.9" y="59.7">R53</text>
<text x="235.2" y="59.7">R78</text>
<text x="77.9" y="64.7">100K</text>
<text x="78.4" y="62.2">R20</text>
<text x="104.4" y="62.2">R34</text>
<text x="104.4" y="64.7">10K</text>
<text x="138.8" y="61">TEST</text>
<text x="177" y="63.5">RBIAS</text>
<text x="196.5" y="61">R27</text>
<text x="201.6" y="61">12K</text>
<text x="218.5" y="62.2">DNF</text>
<text x="226.9" y="62.2">10K</text>
<text x="235" y="62.2">DNF</text>
<text x="66.5" y="67.4">R152</text>
<text x="72.5" y="67.4">0R</text>
<text x="124.4" y="67.4">GND</text>
<text x="138.8" y="69.9">RESET</text>
<text x="208.9" y="71.2">GND</text>
<text x="84.7" y="72.5">C32</text>
<text x="84.9" y="77.6">100nF</text>
<text x="138.8" y="75">SUSP_IND/LOCAL_PWR/NON_REM0</text>
<text x="238.7" y="76.3">GND</text>
<text x="81.9" y="82.6">GND</text>
<text x="102.3" y="81" transform="rotate(-90 102.3 81)">C30</text>
<text x="107.4" y="81" transform="rotate(-90 107.4 81)">18pF</text>
<text x="110.8" y="83.9">24MHz Crystal</text>
<text x="138.8" y="82.6">XTAL1/CLKIN</text>
<text x="132" y="88" transform="rotate(-90 132 88)">R21</text>
<text x="106" y="93.4">GND</text>
<text x="118.3" y="92.8">Y1</text>
<text x="121.9" y="94.1">GND</text>
<text x="132" y="92.7" transform="rotate(-90 132 92.7)">1M</text>
<text x="201.1" y="94.3">+3V3</text>
<text x="102.2" y="101" transform="rotate(-90 102.2 101)">18pF</text>
<text x="107.2" y="100.1" transform="rotate(-90 107.2 100.1)">C33</text>
<text x="138.8" y="96.6">XTAL2</text>
<text x="91.4" y="107.4">GND</text>
<text x="138.8" y="105.4">VDDPLL1V8</text>
<text x="171.8" y="105.4">VDD3V3REG</text>
<text x="209.2" y="107.4">C37</text>
<text x="216.2" y="107.4">C39</text>
<text x="105" y="113.1">1uF</text>
<text x="105.1" y="108">C21</text>
<text x="112" y="108">C28</text>
<text x="112.2" y="113.1">100nF</text>
<text x="175.6" y="113.1">VDD3V3</text>
<text x="209.1" y="112.5">1uF</text>
<text x="216.4" y="112.5">100nF</text>
<text x="116.5" y="119.5">C29</text>
<text x="123.5" y="119.5">C35</text>
<text x="138.8" y="116.9">VDD1V8</text>
<text x="200.9" y="115.7">C34</text>
<text x="106" y="121.4">GND</text>
<text x="116.4" y="124.5">1uF</text>
<text x="123.6" y="124.5">100nF</text>
<text x="174.3" y="123.2">VDDA3V3</text>
<text x="174.3" y="120.7">VDDA3V3</text>
<text x="174.3" y="125.8">VDDA3V3</text>
<text x="201.1" y="120.7">100nF</text>
<text x="210.1" y="120.7">GND</text>
<text x="232.9" y="121.6">+3V3</text>
<text x="138.8" y="128.3">VSS(FLAG)</text>
<text x="172.3" y="130.8">VDD3V3PLL</text>
<text x="175.6" y="128.3">VDD3V3</text>
<text x="198.1" y="127.1">GND</text>
<text x="117.4" y="133.4">GND</text>
<text x="137.9" y="135.3">U3A</text>
<text x="175.2" y="135.3">USB2517</text>
<text x="198.4" y="134.7">C31</text>
<text x="205.4" y="134.7">C36</text>
<text x="212.4" y="134.7">C38</text>
<text x="219.4" y="134.7">C40</text>
<text x="226.3" y="134.7">C41</text>
<text x="235.9" y="134.7">C42</text>
<text x="125.7" y="138.5">GND</text>
<text x="198.6" y="139.8">100nF</text>
<text x="205.6" y="139.8">100nF</text>
<text x="212.5" y="139.8">100nF</text>
<text x="219.5" y="139.8">100nF</text>
<text x="226.5" y="139.8">100nF</text>
<text x="235.8" y="139.8">1uF</text>
<text x="195.5" y="148">GND</text>
<text x="227.8" y="149.6">+3V3</text>
<text x="294.4" y="148.6">IO1</text>
<text x="295.5" y="144.9">SP3003-02XJ</text>
<text x="303.8" y="148.6">NC</text>
<text x="321" y="145.1">+5V</text>
<text x="302.4" y="152.4">GND</text>
<text x="176.1" y="161.3">USB1_N</text>
<text x="176.3" y="158.8">USB1_P</text>
<text x="294.4" y="156.2">IO2</text>
<text x="302.6" y="156.2">VCC</text>
<text x="305" y="160.1">U5</text>
<text x="139.4" y="163.9">OCS1</text>
<text x="174.5" y="163.9">PRTPWR1</text>
<text x="177.3" y="166.4">LEDA1</text>
<text x="195.2" y="165.2">R35</text>
<text x="206.2" y="165.2">330R</text>
<text x="213.6" y="165.2">D11</text>
<text x="222.4" y="165.5">2 GRN</text>
<text x="316.2" y="163.9">GND</text>
<text x="61.6" y="172.8">MIC2026-1YM</text>
<text x="177.3" y="168.9">LEDB1</text>
<text x="195.2" y="169.6">R36</text>
<text x="206.2" y="169.6">330R</text>
<text x="213.6" y="169.6">D12</text>
<text x="222.4" y="170">2 YEL</text>
<text x="295.5" y="172.2">SP3003-02XJ</text>
<text x="321" y="172.4">+5V</text>
<text x="62" y="176.6">ENA</text>
<text x="62" y="179.1">ENB</text>
<text x="68.9" y="179.1">OUTB</text>
<text x="68.9" y="176.6">OUTA</text>
<text x="139.4" y="179.1">OCS2</text>
<text x="174.5" y="179.1">PRTPWR2</text>
<text x="176.1" y="176.6">USB2_N</text>
<text x="176.3" y="174">USB2_P</text>
<text x="294.4" y="175.9">IO1</text>
<text x="302.4" y="179.7">GND</text>
<text x="303.8" y="175.9">NC</text>
<text x="40.9" y="182">+5V</text>
<text x="67.8" y="184.2">FLAGA</text>
<text x="177.3" y="184.2">LEDB2</text>
<text x="177.3" y="181.6">LEDA2</text>
<text x="195.2" y="180.4">R37</text>
<text x="195.2" y="184.9">R38</text>
<text x="206.2" y="180.4">330R</text>
<text x="206.2" y="184.9">330R</text>
<text x="213.6" y="184.9">D14</text>
<text x="213.6" y="180.4">D13</text>
<text x="222.4" y="185.2">2 YEL</text>
<text x="222.4" y="180.8">2 GRN</text>
<text x="294.4" y="183.6">IO2</text>
<text x="302.6" y="183.6">VCC</text>
<text x="62" y="189.3">GND</text>
<text x="62" y="186.7">IN</text>
<text x="67.8" y="186.7">FLAGB</text>
<text x="176.1" y="191.8">USB3_N</text>
<text x="176.3" y="189.3">USB3_P</text>
<text x="305" y="187.4">U6</text>
<text x="316.2" y="191.2">GND</text>
<text x="47.6" y="196.3">GND</text>
<text x="61.1" y="193.1">U2</text>
<text x="86.4" y="194.3">RED</text>
<text x="86.5" y="192.4">D2</text>
<text x="94.6" y="194.3">RED</text>
<text x="94.8" y="192.4">D4</text>
<text x="139.4" y="194.3">OCS3</text>
<text x="174.5" y="194.3">PRTPWR3</text>
<text x="177.3" y="196.9">LEDA3</text>
<text x="195.2" y="195.7">R39</text>
<text x="206.2" y="195.7">330R</text>
<text x="213.6" y="195.7">D15</text>
<text x="222.4" y="196">2 GRN</text>
<text x="85.4" y="201.4">R31</text>
<text x="86.2" y="203.9">330R</text>
<text x="93.6" y="201.4">R33</text>
<text x="94.4" y="203.9">330R</text>
<text x="177.3" y="199.4">LEDB3</text>
<text x="195.2" y="200.1">R40</text>
<text x="206.2" y="200.1">330R</text>
<text x="213.6" y="200.1">D16</text>
<text x="222.4" y="200.4">2 YEL</text>
<text x="304.5" y="202.6">IO1</text>
<text x="305.6" y="198.8">SP3003-02XJ</text>
<text x="313.9" y="202.6">NC</text>
<text x="331.1" y="199.1">+5V</text>
<text x="139.4" y="209.6">OCS4</text>
<text x="174.5" y="209.6">PRTPWR4</text>
<text x="176.1" y="207">USB4_N</text>
<text x="176.3" y="204.5">USB4_P</text>
<text x="312.5" y="206.4">GND</text>
<text x="61.6" y="211.5">MIC2026-1YM</text>
<text x="62" y="215.3">ENA</text>
<text x="68.9" y="215.3">OUTA</text>
<text x="86.3" y="212.8">GND</text>
<text x="177.3" y="214.7">LEDB4</text>
<text x="177.3" y="212.1">LEDA4</text>
<text x="195.2" y="215.4">R42</text>
<text x="195.2" y="210.9">R41</text>
<text x="206.2" y="215.4">330R</text>
<text x="206.2" y="210.9">330R</text>
<text x="213.6" y="215.4">D25</text>
<text x="213.6" y="210.9">D17</text>
<text x="222.4" y="215.7">2 YEL</text>
<text x="222.4" y="211.2">2 GRN</text>
<text x="304.5" y="210.2">IO2</text>
<text x="312.8" y="210.2">VCC</text>
<text x="314.6" y="214.1">U14</text>
<text x="40.9" y="220.7">+5V</text>
<text x="62" y="217.8">ENB</text>
<text x="68.9" y="217.8">OUTB</text>
<text x="176.3" y="219.7">USB5_P</text>
<text x="326.3" y="217.9">GND</text>
<text x="62" y="225.5">IN</text>
<text x="67.8" y="222.9">FLAGA</text>
<text x="67.8" y="225.5">FLAGB</text>
<text x="139.4" y="224.8">OSC5</text>
<text x="174.5" y="224.8">PRTPWR5</text>
<text x="176.1" y="222.3">USB5_N</text>
<text x="177.3" y="227.4">LEDA5</text>
<text x="195.2" y="226.1">R43</text>
<text x="206.2" y="226.1">330R</text>
<text x="213.6" y="226.1">D26</text>
<text x="222.4" y="226.5">2 GRN</text>
<text x="61.1" y="231.9">U4</text>
<text x="62" y="228">GND</text>
<text x="91.5" y="231.1">RED</text>
<text x="91.6" y="229.2">D3</text>
<text x="177.3" y="229.9">LEDB5</text>
<text x="195.2" y="230.6">R44</text>
<text x="206.2" y="230.6">330R</text>
<text x="213.6" y="230.6">D27</text>
<text x="222.4" y="230.9">2 YEL</text>
<text x="287.2" y="231.2">SP3003-02XJ</text>
<text x="312.7" y="231.5">+5V</text>
<text x="46.9" y="235.7">GND</text>
<text x="90.4" y="238.2">R32</text>
<text x="176.1" y="237.5">USB6_N</text>
<text x="176.3" y="235">USB6_P</text>
<text x="286.1" y="235">IO1</text>
<text x="294.1" y="238.8">GND</text>
<text x="295.5" y="235">NC</text>
<text x="91.2" y="240.8">330R</text>
<text x="139.4" y="240.1">OSC6</text>
<text x="174.5" y="240.1">PRTPWR6</text>
<text x="177.3" y="245.1">LEDB6</text>
<text x="177.3" y="242.6">LEDA6</text>
<text x="195.2" y="245.8">R46</text>
<text x="195.2" y="241.4">R45</text>
<text x="206.2" y="245.8">330R</text>
<text x="206.2" y="241.4">330R</text>
<text x="213.6" y="245.8">D29</text>
<text x="213.6" y="241.4">D28</text>
<text x="222.4" y="241.7">2 GRN</text>
<text x="286.1" y="242.6">IO2</text>
<text x="294.3" y="242.6">VCC</text>
<text x="86.9" y="249.6">GND</text>
<text x="176.3" y="250.2">USB7_P</text>
<text x="222.4" y="246.2">2 YEL</text>
<text x="296.2" y="246.5">U47</text>
<text x="307.9" y="250.3">GND</text>
<text x="139.4" y="255.3">OSC7</text>
<text x="174.5" y="255.3">PRTPWR7</text>
<text x="176.1" y="252.8">USB7_N</text>
<text x="177.3" y="257.8">LEDA7</text>
<text x="195.2" y="256.6">R47</text>
<text x="206.2" y="256.6">330R</text>
<text x="213.6" y="256.6">D30</text>
<text x="222.4" y="257">2 GRN</text>
<text x="177.3" y="260.4">LEDB7</text>
<text x="195.2" y="261.1">R48</text>
<text x="206.2" y="261.1">330R</text>
<text x="213.6" y="261.1">D31</text>
<text x="222.4" y="261.4">2 YEL</text>
<text x="138.6" y="264.9">U3B</text>
<text x="175.9" y="264.9">USB2517</text>
</g>
</svg>
